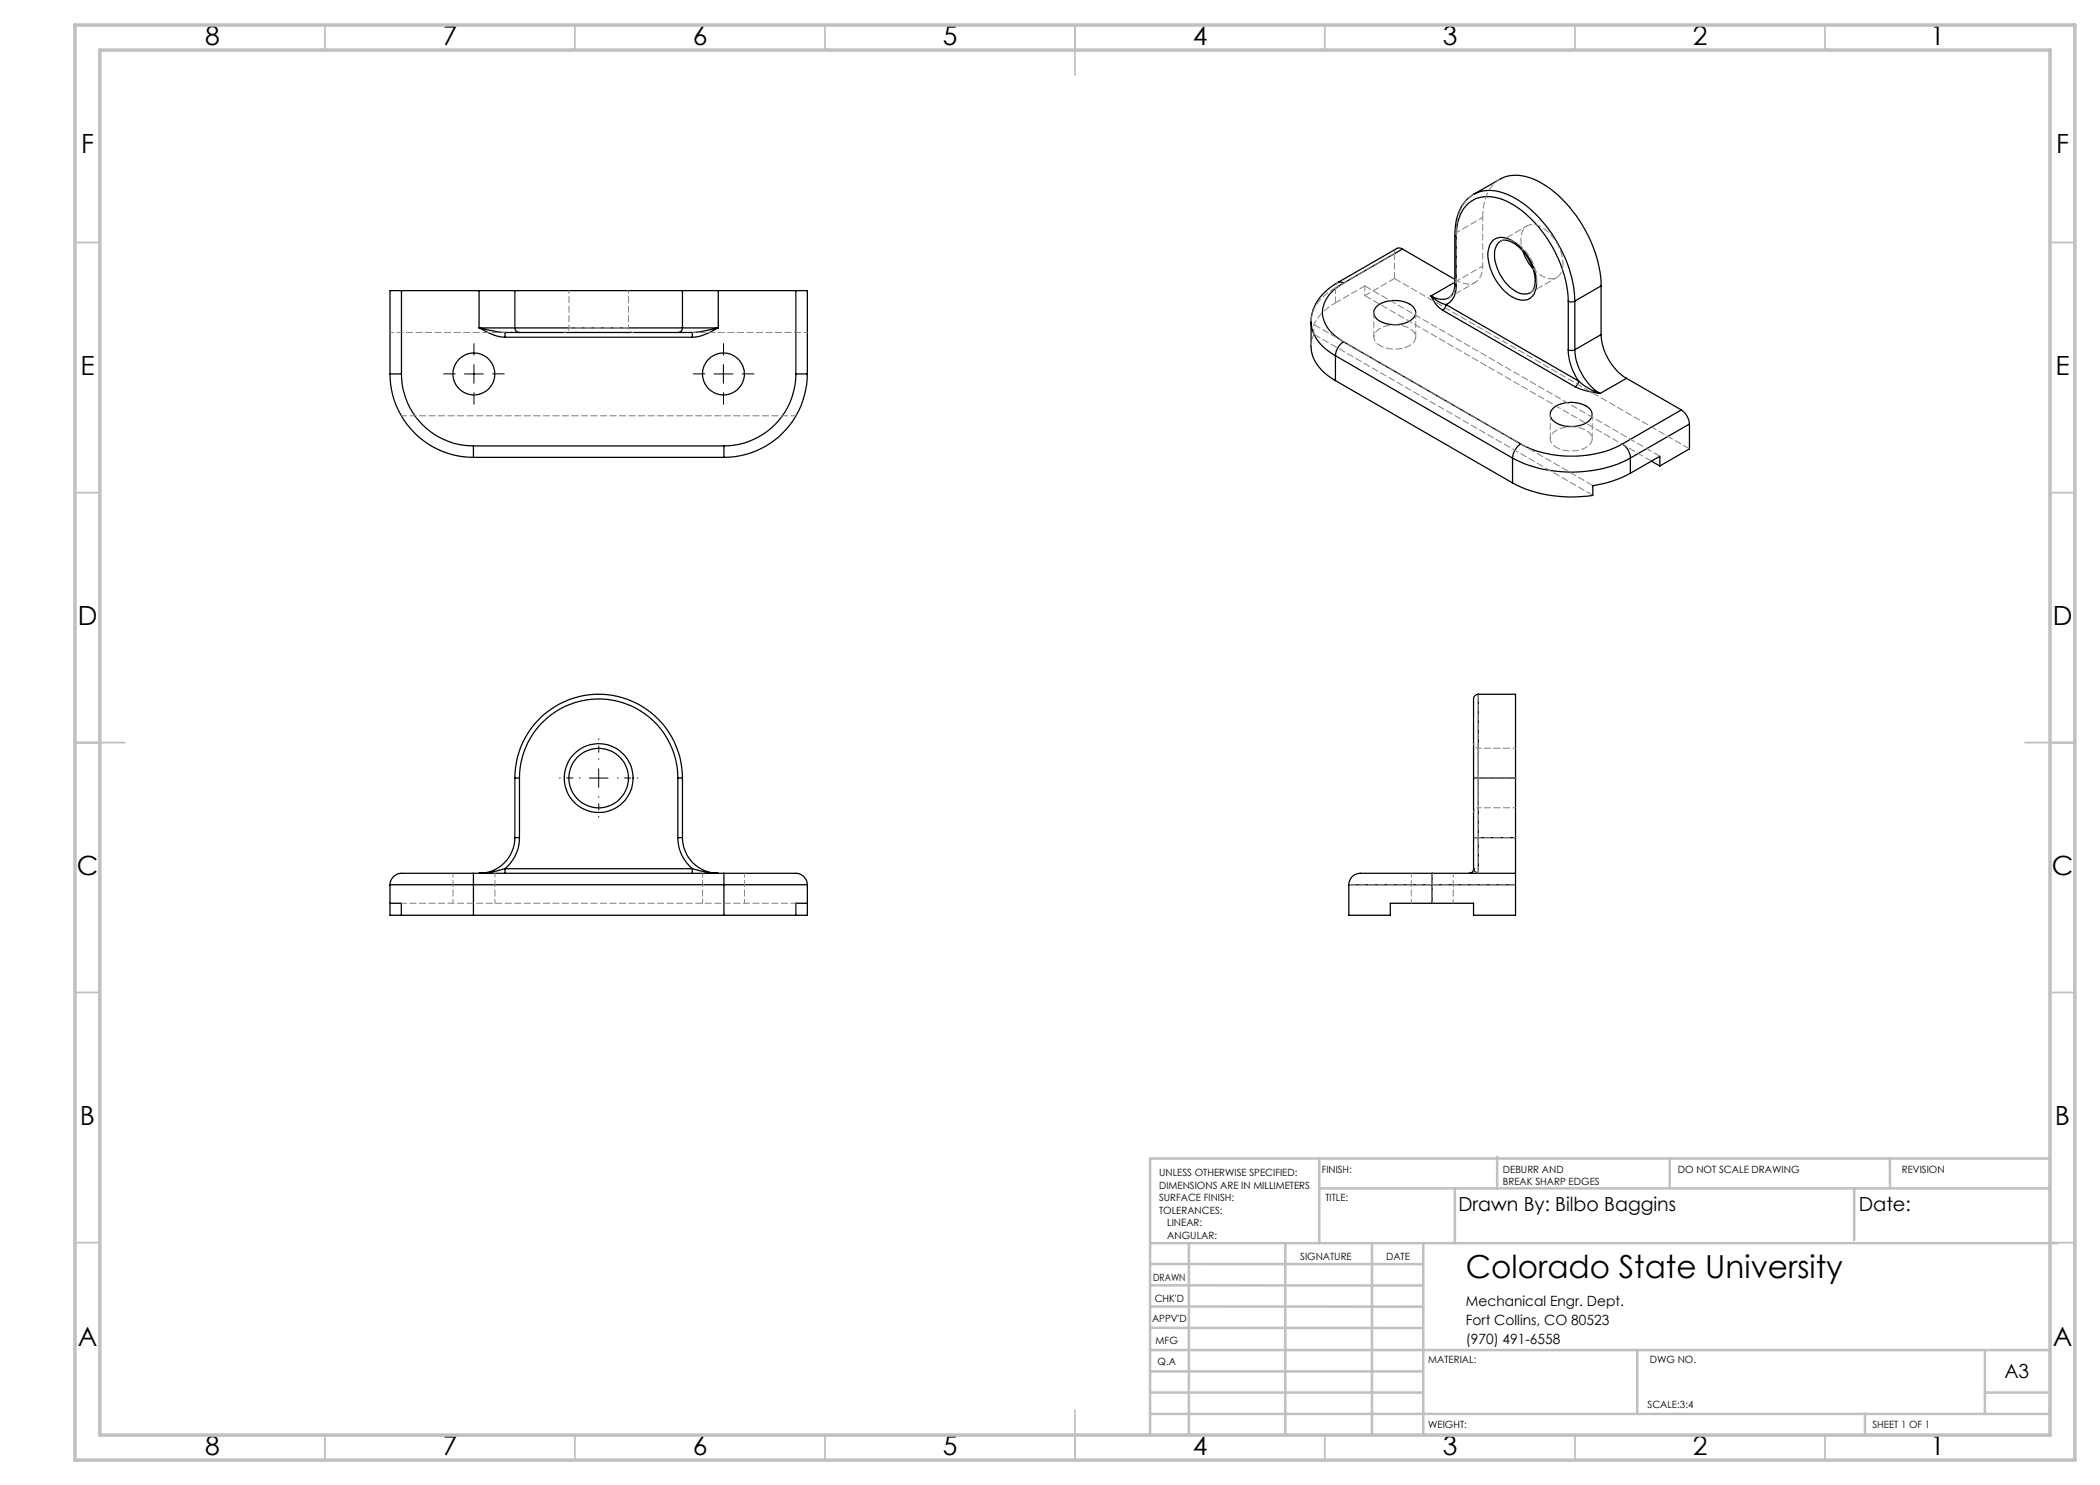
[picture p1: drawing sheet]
<svg xmlns="http://www.w3.org/2000/svg" width="420mm" height="297mm" viewBox="0 0 420 297" stroke-linecap="round" stroke-linejoin="round" font-family="sans-serif">
<path d="M116 155.6h-4.1M119.7 151.8v-4M119.7 159.3v4.1M123.5 155.6h4.1" fill="none" stroke="#000" stroke-width=".2" stroke-dasharray="15.2 1.3 1.3 1.3" stroke-dashoffset="15.1"/>
<path d="M91 74.8h-2.3M94.8 71v-2.3M94.8 78.5v2.3M98.5 74.8h2.4M141 74.8h-2.4M144.7 71v-2.3M144.7 78.5v2.3M148.5 74.8h2.3" fill="none" stroke="#000" stroke-width=".2" stroke-dasharray="15.2 1.3 1.3 1.3"/>
<path d="M92.9 74.8h3.8M94.8 72.9v3.8M142.8 74.8h3.8M144.7 72.9v3.8M117.9 155.6h3.7M119.7 153.7v3.8" fill="none" stroke="#000" stroke-width=".2"/>
<g fill="none" stroke="#c0c0c0" stroke-width=".35">
<path d="M65 5v5M115 5v5M165 5v5M215 5v10M265 5v5M315 5v5M365 5v5M15 48.5h5M410 48.5h5M15 98.5h5M410 98.5h5M15 148.5h10"/>
<path d="M405 148.5h10M15 198.5h5M410 198.5h5M15 248.5h5M410 248.5h5M65 287v5M115 287v5M165 287v5M215 282v10M265 287v5M315 287v5M365 287v5"/>
</g>
<g fill="none" stroke="#c0c0c0" stroke-width=".5">
<path d="M263.8 231.7v16.9M263.8 237.7h146.2M291 237.7v10.9M299.4 231.3v6.4M333.9 231.7v6M370.8 237.7v10.3M378 231.7v6M410 231.7h-180v55.2M230.1 248.6h181.4M230.1 257.1h54.6M230.1 252.8h54.6M237.8 248.8v38.2"/>
<path d="M257.1 248.6v38.2M274.4 248.8v38.2M284.7 248.6v38.2M230 278.5h54.6M230 274.3h54.6M230 270h180M230 265.6h54.7M230.1 261.3h54.6M327.4 270v12.8M397 278.5h13M397 270v12.8M230 282.8h180"/>
<path d="M373 282.8v4.2"/>
</g>
<path d="M15 5h400v287h-400zM20 10h390v277h-390z" fill="none" stroke="#c0c0c0" stroke-width=".7"/>
<g fill="none" stroke="#000" stroke-width=".25">
<path d="M294.7 38.9a8.2 8.2 0 0 0-3.7 7.2v.8M294.7 38.9h.1M294.7 38.9l5.3-3.1a8.2 8.2 0 0 1 8 .6 26.1 26.1 0 0 1 12.2 20.8M294.7 38.9a8.2 8.2 0 0 1 8 .6 26 26 0 0 1 11.4 15.1l.6 2.9 .3 2.7M80.3 58.1h-2.3v16.7M80.3 58.1v16.7M80.3 58.1h15.5M95.8 58.1h7.2M95.8 58.1v7.5M103 58.1h33.5M103 58.1v7.5M136.5 58.1h7.2"/>
<path d="M136.5 58.1v7.5M143.7 58.1v7.5M143.7 58.1h15.5M159.2 58.1h2.3v16.7M159.2 58.1v16.7M267.5 56.5a9.3 9.3 0 0 0-5.3 7.8M267.5 56.5l.6-.1 .6 .2M268.7 56.6a7.2 7.2 0 0 0-4.2 5.9 6.9 6.9 0 0 0 3.5 5.4l.7 .5M280.5 49.8l-.6-.2h-.5l-11.9 6.9M280.5 49.8l-11.8 6.8M280.5 49.8l10.5 6.1M286.2 59.2a5.9 5.9 0 0 0 2.3 2.9"/>
<path d="M286.2 59.2a5.8 5.8 0 0 0 3 1.7M291 56.7a2.67 2.67 0 0 1-2.9 3.2l-.9-.2-1-.5M291 46.9l.3 .4M291 56.7l.3 .3M291 46.9v9.8M291 56.4l-4.8 2.8M291.3 57a3.9 3.9 0 0 1-2.1 3.9M291.3 47.3a8.4 8.4 0 0 1 2.8-7 7.5 7.5 0 0 1 8 .3 24.7 24.7 0 0 1 11.3 16.9l.3 2.7M291.3 47.3v9.7M298.6 48.1a3.4 3.4 0 0 1 4.2 .3 10.6 10.6 0 0 1 4.4 9.2 2.77 2.77 0 0 1-4.4 2 10.4 10.4 0 0 1-5.2-9.4l.5-1.4zM304.6 50.2l1 2.3 1 1.2M306.1 58.5a2.98 2.98 0 0 0 .9-3.1 9.7 9.7 0 0 0-4.8-7.1 2.07 2.07 0 0 0-3.2 1.7 8.7 8.7 0 0 0 5.2 8.7l1.3 .1 .6-.2"/>
<path d="M320.2 57.2l-5.2 3M320.2 57.2v9.7M78 74.8h2.3M78 74.8a16.7 16.7 0 0 0 16.7 16.7M80.3 74.8a14.4 14.4 0 0 0 14.4 14.4M95.8 65.6h7.2M95.8 65.6a21.5 21.5 0 0 0 5.2 .9M95.8 65.6a11.2 11.2 0 0 0 5.2 1.8M101 66.5h2.9M101 66.5v.9M101 67.4h37.5M103 65.6h33.5"/>
<path d="M103 65.6a.9 .9 0 0 0 .9 .9M103.9 66.5h31.7M135.6 66.5h2.9M136.5 65.6a.9 .9 0 0 1-.9 .9M136.5 65.6h7.2M138.5 66.5v.9M143.7 65.6h-.1a22.3 22.3 0 0 1-5.1 .9M143.7 65.6h-.1a11.2 11.2 0 0 1-5.1 1.8M159.2 74.8h2.3M159.2 74.8a14.4 14.4 0 0 1-14.4 14.4M161.5 74.8a16.7 16.7 0 0 1-16.7 16.7M262.2 64.3v5a7.8 7.8 0 0 0 4.1 6.4l.8 .4"/>
<path d="M262.2 64.3a8.3 8.3 0 0 0 4.9 6.9M267.1 71.2l35.4 20.4M267.1 71.2v4.9M267.1 76.1l35.4 20.5M268.7 68.4a3.4 3.4 0 0 0-1.6 2.8M268.7 68.4l35.4 20.4M275.4 61.2a6.1 6.1 0 0 1 7.2 .1 1.71 1.71 0 0 1-.6 2.9 6.1 6.1 0 0 1-6.8-.6 1.56 1.56 0 0 1 .2-2.4zM288.5 62.1l26.5 15.3M289.2 60.9l-.2 .7-.5 .5M289.2 60.9l26.5 15.3M313.7 70a11.8 11.8 0 0 0 2 6.2M313.7 60.2a1.29 1.29 0 0 0 1.3 0"/>
<path d="M313.7 70l.4 .1 .9-.1M313.7 60.2v9.8M315 70a11.2 11.2 0 0 0 5 8.7M315 60.2v9.8M315 77.4l2.4 .8 2.6 .5M315.7 76.2a11.1 11.1 0 0 0 4.3 2.5M315.7 76.2a1.33 1.33 0 0 1-.7 1.2M320.2 66.9a11.1 11.1 0 0 0 5.1 8.8M320.2 66.9l-5.2 3.1M325.3 75.7l-5.3 3M325.3 75.7l11 6.3M94.7 89.2v2.3"/>
<path d="M94.7 89.2h50.1M94.7 91.5h50.1M144.8 89.2v2.3M302.5 91.6a26 26 0 0 0 23.6 0M302.5 91.6v5M304.1 88.8a22.5 22.5 0 0 0 20.4 0M304.1 88.8a3.8 3.8 0 0 0-1.6 2.8M310.7 81.6a5.9 5.9 0 0 1 7.4 .3 1.87 1.87 0 0 1-1.2 2.9 6.2 6.2 0 0 1-6.4-.8 1.64 1.64 0 0 1 .2-2.4zM324.5 88.8a3.7 3.7 0 0 1 1.6 2.8M326.1 94.6a22.8 22.8 0 0 1-7.5 2.6v1.9a26.1 26.1 0 0 1-16.1-2.5M326.1 91.6v3M330.3 92.2l1.7 1"/>
<path d="M332 93.2v-1.9l-5.9 3.3M336.3 82a3.8 3.8 0 0 1 1.6 2.8M336.3 82l-11.8 6.8M337.9 84.8l-11.8 6.8M337.9 84.8v5l-5.9 3.4M295.7 138.8a1.08 1.08 0 0 0-1 1.4v15.4M295.7 138.8h7.4v16.8M295.7 138.8v16.8M103 155.6h.9M103 155.6a16.8 16.8 0 0 1 16.7-16.8 16.8 16.8 0 0 1 16.8 16.8M103 155.6v11.9M103.9 155.6a15.8 15.8 0 0 1 15.8-15.8 15.8 15.8 0 0 1 15.9 15.8"/>
<path d="M103.9 155.6v11.9M135.6 155.6h.9M135.6 155.6v11.9M136.5 155.6v11.9M294.7 155.6h1M294.7 155.6v11.9M295.7 155.6h7.4M295.7 155.6v11.9M303.1 155.6v11.9M78 176.9h16.7M78 176.9v6.2h2.3M94.7 174.7h-13.8a2.45 2.45 0 0 0-2.9 2.2"/>
<path d="M94.7 174.7v2.2M94.7 174.7h50.1M94.7 176.9h50.1M94.7 176.9v6.2M101 173.7v1M101 173.7h37.5M103 167.5a7.2 7.2 0 0 1-7.2 7.2 14.7 14.7 0 0 0 5.2-1M103 167.5h.9M103.9 167.5a8.1 8.1 0 0 1-2.9 6.2M135.6 167.5a8.1 8.1 0 0 0 2.9 6.2M135.6 167.5h.9M136.5 167.5a7.1 7.1 0 0 0 7.2 7.2 17.1 17.1 0 0 1-5.2-1"/>
<path d="M138.5 173.7v1M144.8 174.7v2.2M144.8 176.9h16.7M144.8 174.7h13.8a2.45 2.45 0 0 1 2.9 2.2M144.8 176.9v6.2M161.5 176.9v6.2h-2.3M269.8 176.9h16.6M269.8 176.9v6.2h8.3v-2.4h8.3M286.4 174.7v2.2M286.4 174.7h-13.8a2.43 2.43 0 0 0-2.8 2.2M286.4 174.7h16.7M286.4 176.9h16.7"/>
<path d="M286.4 176.9v3.8M294.7 173.7h.1M294.7 173.7a.85 .85 0 0 1-.9 1M294.7 167.5v6.2M294.7 167.5h1M295.7 167.5v7.2a1.02 1.02 0 0 1-1-1M295.7 167.5h7.4M303.1 174.7v2.2M303.1 167.5v7.2M303.1 176.9v6.2h-8.4v-2.4h-8.3M78 180.7h2.3v2.4M80.3 183.1h14.4"/>
<path d="M94.7 183.1h50.1M144.8 183.1h14.4M161.5 180.7h-2.3v2.4"/>
<circle cx="94.8" cy="74.8" r="4.2"/>
<circle cx="144.7" cy="74.8" r="4.2"/>
<circle cx="119.7" cy="155.6" r="6.9"/>
<circle cx="119.7" cy="155.6" r="6"/>
</g>
<path d="M306.4 58.3l.7-1.1 .2-1.4M125.7 65.6h-11.9h11.9M80.3 83.2h78.9M295.7 155.6v-5.9v11.8v-5.9M80.3 180.6h78.9" fill="none" stroke="#808080" stroke-width=".2" stroke-dasharray="1.3 .6" stroke-dashoffset=".2"/>
<g fill="none" stroke="#808080" stroke-width=".2" stroke-dasharray="1.3 .6" stroke-dashoffset=".5">
<path d="M267.1 57.5l11.8-6.8M289.8 59.5l5.3-3M291.3 46.5l5.2-3M291.3 56.2v-9.7M296.5 43.5v9.7M296.5 53.2l-5.2 3M305.4 45.2l-5.3 3M306.1 58.5l5.3-3M312.6 52.8a8.8 8.8 0 0 0-5.3-7.8 2.35 2.35 0 0 0-3.1 2.4l.1 1.6 .3 1.2M276 69.1a6.1 6.1 0 0 0 6.8-.7 1.81 1.81 0 0 0-1.1-2.8 6.2 6.2 0 0 0-6.4 .6 1.74 1.74 0 0 0 .7 2.9M311.3 89.5a1.79 1.79 0 0 1-1.2-1.7 1.79 1.79 0 0 1 1.1-1.7 6.1 6.1 0 0 1 6.8 .6 1.77 1.77 0 0 1-.9 2.8 6.6 6.6 0 0 1-5.8 0M295.7 155.6h-1"/>
<path d="M90.6 174.6v6M140.5 174.6v6M282.3 174.6v6M295.7 167.5h-1M99 180.6v-6M148.9 180.6v-6M290.6 180.6v-6"/>
</g>
<path d="M267.6 56.5l-.4 .4-.1 .6M278.9 50.7l.1-.6 .4-.4M78 66.5h23M138.5 66.5h23" fill="none" stroke="#808080" stroke-width=".2" stroke-dasharray="1.3 .6" stroke-dashoffset=".6"/>
<g fill="none" stroke="#808080" stroke-width=".2" stroke-dasharray="1.3 .6" stroke-dashoffset=".7">
<path d="M113.8 58.1v7.5M289.8 59.5a3.4 3.4 0 0 0 1.5-3.3M291.5 56.1a3.1 3.1 0 0 0 4.4-.5l.5-1.3 .1-1.1M307.3 55.8a8.8 8.8 0 0 0-5.3-7.8h-1.4M113.8 65.6a.93 .93 0 0 1-.9 .9M125.7 65.6v-7.5M126.6 66.5a.93 .93 0 0 1-.9-.9M295.7 155.6h7.4M295.7 149.6a.93 .93 0 0 1-1-.9M303.1 149.6h-7.4M286.5 176.9v3.7M294.7 162.5a.93 .93 0 0 1 1-.9"/>
<path d="M295.7 161.6h7.4M295.7 174.6a1 1 0 0 1-.9-.8M303.1 167.5h-7.4"/>
</g>
<path d="M273 59.1l57.3 33.1M273 57.2l59 34M262.8 64.9l55.8 32.2M318.6 99.1l-55.8-32.3M337.9 89.8l-59-34.1M295.7 155.6v-16.8M269.8 176.9h16.7M286.5 176.9h16.6M295.7 174.6v-7.1" fill="none" stroke="#808080" stroke-width=".2" stroke-dasharray="1.3 .6" stroke-dashoffset="-.1"/>
<path d="M267.1 60.6a10.2 10.2 0 0 0-4.3 4.3M286.5 174.6v2.3M295.7 167.5v-11.9" fill="none" stroke="#808080" stroke-width=".2" stroke-dasharray="1.3 .6" stroke-dashoffset=".4"/>
<path d="M294.6 38.9h.1M300 35.8a7.9 7.9 0 0 0-3.4 6.8l-.1 .9M291 56.4l.5-.3M291.3 46.5l-.3 .4M291.3 56.2l-.3 .4M291.5 56.1l-.5-.3M300.2 48.2h.1M306.1 58.5l.2-.1" fill="none" stroke="#808080" stroke-width=".2" stroke-dasharray="1.3 .6"/>
<path d="M273 59.1v-1.9M262.8 64.9v1.9" fill="none" stroke="#808080" stroke-width=".2" stroke-dasharray="1.3 .6" stroke-dashoffset="1"/>
<path d="M267.1 57.5v3.1M273 57.2l-5.9 3.4M278.9 55.7l-5.9 3.4M278.9 50.7v5M291.3 46.5a8.5 8.5 0 0 1 3.3-7.5M306.6 53.7a4.6 4.6 0 0 0 4.5 1.9 2.82 2.82 0 0 0 1.5-2.8M262.2 64.3a7.8 7.8 0 0 1 4.2-6.3l.7-.5M274.8 62.5v4.9M283.1 67.4v-4.9M310.1 82.9v4.9M318.4 87.8v-4.9" fill="none" stroke="#808080" stroke-width=".2" stroke-dasharray="1.3 .6" stroke-dashoffset=".1"/>
<path d="M262.8 66.8l-.4 1.3-.2 1.2" fill="none" stroke="#808080" stroke-width=".2" stroke-dasharray="1.3 .6" stroke-dashoffset=".3"/>
<text font-size="6.3" x="293.2" y="255.5">Colorado State University</text>
<g font-size="5.3">
<text x="41" y="8.9">8</text>
<text x="88.5" y="8.9">7</text>
<text x="138.5" y="8.9">6</text>
<text x="188.5" y="8.9">5</text>
<text x="238.5" y="8.9">4</text>
<text x="288.5" y="8.9">3</text>
<text x="338.5" y="8.9">2</text>
<text x="386" y="8.9">1</text>
<text x="16.2" y="30.7">F</text>
<text x="411.2" y="30.7">F</text>
<text x="16.1" y="74.9">E</text>
<text x="411.1" y="74.9">E</text>
<text x="15.5" y="124.9">D</text>
<text x="410.5" y="124.9">D</text>
<text x="15.4" y="174.9">C</text>
<text x="410.4" y="174.9">C</text>
<text x="16" y="224.9">B</text>
<text x="411" y="224.9">B</text>
<text x="15.5" y="269.2">A</text>
<text x="410.5" y="269.2">A</text>
<text x="41" y="290.9">8</text>
<text x="88.5" y="290.9">7</text>
<text x="138.5" y="290.9">6</text>
<text x="188.5" y="290.9">5</text>
<text x="238.5" y="290.9">4</text>
<text x="288.5" y="290.9">3</text>
<text x="338.5" y="290.9">2</text>
<text x="386" y="290.9">1</text>
</g>
<g font-size="3.9">
<text x="291.7" y="242.2">Drawn By: Bilbo Baggins</text>
<text x="371.7" y="242.2">Date:</text>
<text x="400.9" y="275.5">A3</text>
</g>
<g font-size="2.8">
<text x="293.2" y="261.1">Mechanical Engr. Dept.</text>
<text x="293.2" y="264.9">Fort Collins, CO 80523</text>
<text x="293.2" y="268.7">(970) 491-6558</text>
</g>
<g font-size="2">
<text x="231.8" y="235.2">UNLESS OTHERWISE SPECIFIED:</text>
<text x="231.8" y="237.7">DIMENSIONS ARE IN MILLIMETERS</text>
<text x="264.4" y="234.6">FINISH:</text>
<text x="300.6" y="234.6">DEBURR AND</text>
<text x="300.6" y="237.1">BREAK SHARP EDGES</text>
<text x="335.6" y="234.6">DO NOT SCALE DRAWING</text>
<text x="380.4" y="234.6">REVISION</text>
<text x="231.8" y="240.2">SURFACE FINISH:</text>
<text x="231.8" y="242.7">TOLERANCES:</text>
<text x="233.4" y="245.2">LINEAR:</text>
<text x="265.1" y="240.2">TITLE:</text>
<text x="233.5" y="247.7">ANGULAR:</text>
<text x="260" y="251.9">SIGNATURE</text>
<text x="277.2" y="251.9">DATE</text>
<text x="230.6" y="256.1">DRAWN</text>
<text x="230.9" y="260.3">CHK'D</text>
<text x="230.4" y="264.4">APPV'D</text>
<text x="231.1" y="268.8">MFG</text>
<text x="231.5" y="273">Q.A</text>
<text x="285.6" y="272.5">MATERIAL:</text>
<text x="330" y="272.5">DWG NO.</text>
<text x="329.5" y="281.7">SCALE:3:4</text>
<text x="285.6" y="285.5">WEIGHT:</text>
<text x="374.5" y="285.6">SHEET 1 OF 1</text>
</g>
</svg>
